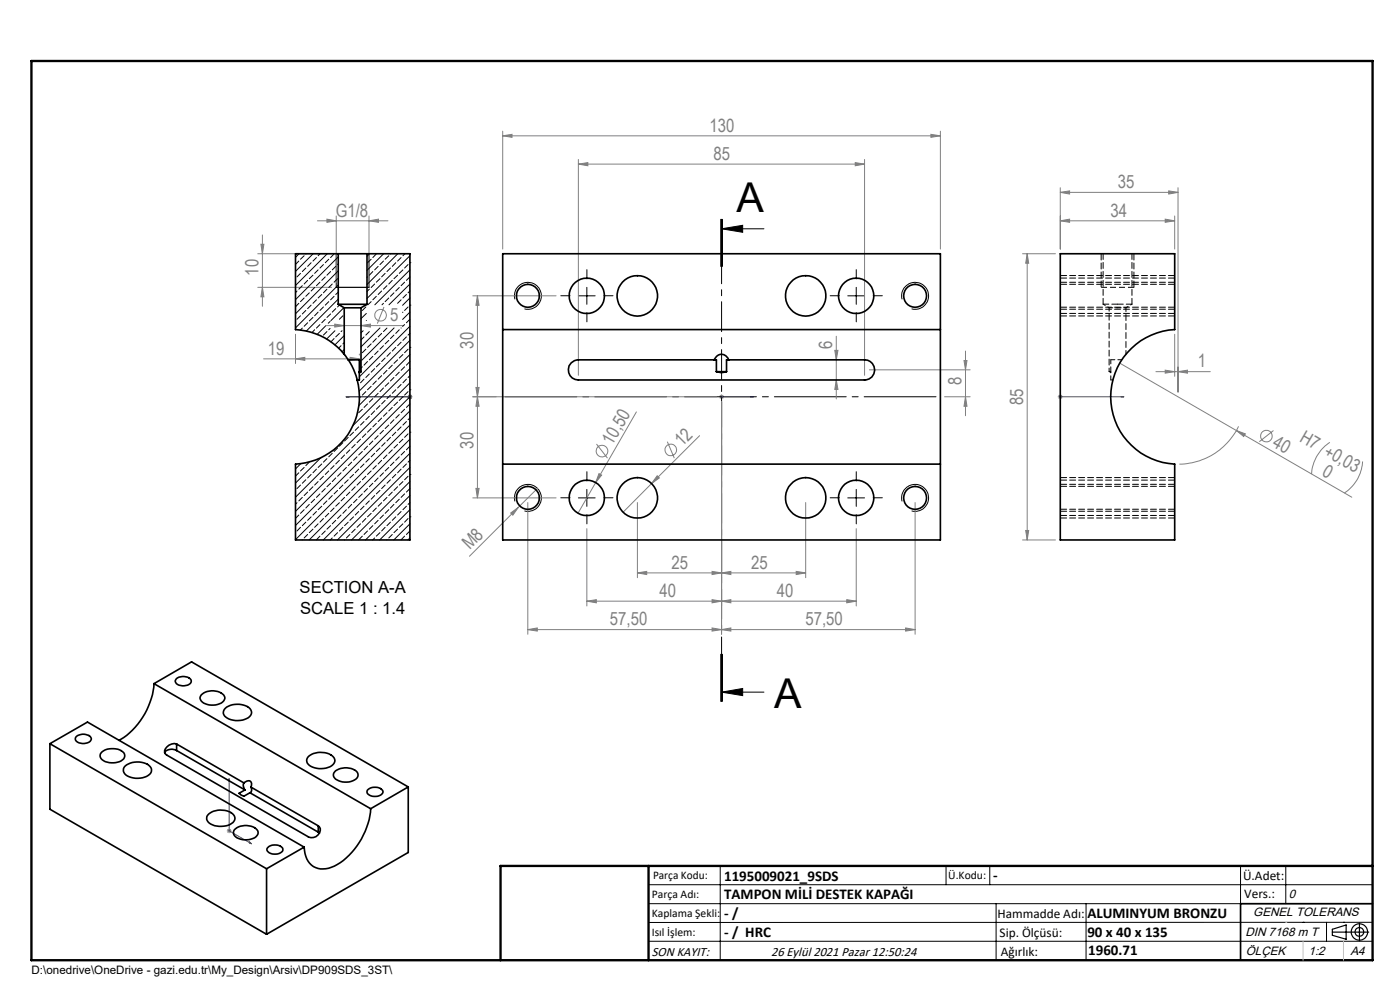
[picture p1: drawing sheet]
<svg xmlns="http://www.w3.org/2000/svg" width="297mm" height="210mm" viewBox="0 0 297 210" stroke-linecap="round" stroke-linejoin="round" font-family="sans-serif">
<g fill="none" stroke="#808080" stroke-width=".21">
<path d="M106.6 28.8l2-.3v.6zM106.6 27.8v25M106.6 28.8h92.9M122.7 34.8l2-.3v.7zM122.7 33.8v45.8M122.7 34.8h60.7M181.4 34.5l2 .3-2 .4zM183.4 33.8v45.8M197.5 28.5l2 .3-2 .3zM199.5 27.8v25M224.9 39.8v13M249.9 39.8v43.4"/>
<path d="M54.7 53.8h15.6M55.4 51.8h.6l-.3 2zM55.7 49.8v15.2M67.3 46.8h15M69.4 46.5l1.9 .3-1.9 .4zM71.3 45.8v14.2M78.3 46.8l2-.3v.7zM78.3 45.8v14.2M216.9 53.8h7M217.9 53.8v60.7M217.9 53.8l.3 2h-.6zM224.9 46.8l2-.3v.7z"/>
<path d="M224.9 40.8l2-.3v.7zM224.9 46.8h24.3M224.9 40.8h25M247.2 46.5l2 .3-2 .4zM247.9 40.5l2 .3-2 .4zM249.2 45.8v7M54.7 61h15.6M55.7 61l.3 2h-.6zM55.9 76.1h20.3M62.7 76.1l2-.3v.6zM62.7 70.9v6.2M69 69.1h16.4"/>
<path d="M71 68.7l2 .4-2 .3zM74.3 75.8l1.9 .3-1.9 .3zM76.2 75.1v.2M76.6 69.1l2-.4v.7zM81.5 65.1l-1.5 3.5M100.3 62.8h17.7M101.3 62.8v42.8M101.3 62.8l.3 2h-.6zM177.1 74.3h.7l-.4 2zM177.4 71.3v13.3M184.4 78.4h21.4M204.5 76.5h.6l-.3 1.9z"/>
<path d="M204.8 74.5v13.7M237.6 77l49.2 28.5M245.2 78.8h11.6M247.2 78.5l2 .3-2 .4zM249.2 70.9v8.9M249.9 78.8l2-.3v.7zM86.5 84.2h1M86.6 83.8l.7 .7M87 83.7v1M87.3 83.8l-.7 .7M100.3 84.2h51.7M101 82.2h.6l-.3 2z"/>
<path d="M101.3 84.2l.3 2h-.6zM126.5 94.2l2.4 3M135 87.4l-8.6 15M141.6 93.7l1.5 3.5M148.4 92.4l-10.2 10.2M152.6 84.2h1M152.7 83.8l.7 .7M153.1 85.2v49.3M153.1 83.7v1M153.4 83.8l-.7 .7M177.4 80.6l.4 2h-.7zM200.4 84.2h5.4"/>
<path d="M204.8 84.2l.3 2h-.6zM224.4 84.2h1M224.6 83.8l.7 .7M224.9 83.7v1M225.3 83.8l-.7 .7M262.3 91.3l1.9 .7-.4 .6zM262.7 90.4a14.1 14.1 0 0 1-12.5 8.1M270.2 91.3l-3 2.4M282.1 93.8a8.7 8.7 0 0 0-3.9 6.8M289.1 97.9a8.5 8.5 0 0 1-3.9 6.7M100.3 105.6h17.7M101 103.6h.6l-.3 2z"/>
<path d="M108.3 108.8l1.7-1.2-1.2 1.7zM110 107.6l-10.4 10.4M112 106.6v27.9M114 103.6l-4 4M124.5 112.1v16.4M126.4 102.4l-3.8 6.5M127.1 100.5l.5 .3-1.2 1.6zM135.2 106.6v15.9M138.2 102.6l-6 6M139.4 100.9l.5 .5-1.7 1.2zM170.9 106.6v15.9M181.6 112.1v16.4"/>
<path d="M194.1 106.6v27.9M216.9 114.5h7M217.6 112.5h.6l-.3 2zM112 133.6l2-.4v.7zM112 133.6h82.1M124.5 127.5l2-.3v.7zM124.5 127.5h57.1M135.2 121.5l2-.3v.7zM135.2 121.5h35.7M151.1 121.2l2 .3-2 .4zM151.1 127.2l2 .3-2 .4zM151.1 133.2l2 .4-2 .3z"/>
<path d="M153.1 121.5l1.9-.3v.7zM153.1 127.5l1.9-.3v.7zM153.1 133.6l1.9-.4v.7zM168.9 121.2l2 .3-2 .4zM179.6 127.2l2 .3-2 .4zM192.1 133.2l2 .4-2 .3zM48.1 176.2h1M48.3 175.9l.7 .7M48.6 175.7v1M49 175.9l-.7 .7"/>
<circle cx="80.8" cy="66.9" r="1.23"/>
<circle cx="127.7" cy="95.7" r="1.23"/>
<circle cx="142.3" cy="95.4" r="1.23"/>
<circle cx="268.7" cy="92.5" r="1.23"/>
</g>
<g fill="none" stroke="#000" stroke-width=".21">
<path d="M71.3 53.8v7.2M78.3 53.8v7.2M152.9 46.5v10M153.1 48.5l4.5-.7v1.5zM153.1 48.5h9M153.1 46.5v10M153.3 46.5v10M109.2 63.5a2.86 2.86 0 0 1 2.5-3.6 2.86 2.86 0 0 1 3.1 3.1 2.86 2.86 0 0 1-3.5 2.5M122.7 62.8h3.6M124.5 61v3.5M179.8 62.8h3.6M181.6 61v3.5"/>
<path d="M191.4 63.5a2.85 2.85 0 0 1 2.5-3.6 2.85 2.85 0 0 1 3.1 3.1 2.85 2.85 0 0 1-3.6 2.5M109.2 106.4a2.86 2.86 0 0 1 2.5-3.6 2.86 2.86 0 0 1 3.1 3 2.86 2.86 0 0 1-3.5 2.6M122.7 105.6h3.6M124.5 103.8v3.6M179.8 105.6h3.6M181.6 103.8v3.6M191.4 106.4a2.85 2.85 0 0 1 2.5-3.6 2.85 2.85 0 0 1 3.1 3.1 2.85 2.85 0 0 1-3.6 2.5M152.9 138.8v10M153.1 138.8v10M153.3 138.8v10zM153.1 146.8l4.5-.8v1.6zM153.1 146.8h9"/>
<path d="M137.6 187.7h153.6M137.6 191.7h153.6M137.6 199.7h153.6M152.8 183.7v20M200.7 183.7v4M210 183.7v4M211.3 191.7v12M230.4 191.7v12M263.2 183.7v20M272.8 183.7v8M276.4 195.6h.1M281.4 195.6v4.1"/>
<path d="M285 195.6h.1M291.2 195.6l-153.6 .1"/>
</g>
<g fill="none" stroke="#000" stroke-width=".25">
<path d="M71.3 61h7M282.6 197.7h7.8M282.6 197.1l3-.9v3l-3-.8zM288.4 195.8v3.8M106.2 203.7h185"/>
<circle cx="288.4" cy="197.7" r="1.74"/>
<circle cx="288.4" cy="197.7" r=".93"/>
</g>
<path d="M240.5 60.9h-6.9" fill="none" stroke="#000" stroke-width=".21" stroke-dasharray="1.3 .6" stroke-linecap="butt"/>
<g fill="none" stroke="#00f" stroke-width=".21">
<path d="M73.4 84.2h.7h-.7M73.4 84.2h13.6M86.8 84.2h.3zM87 84.2h.1M152.9 84.2h.3zM153.1 84.2h.1M153.1 84.2h6.7M159.8 84.2h-.7h.7M224.8 84.2h.3zM224.9 84.2h.1M224.9 84.2h13.5M238.4 84.2h-.6h.6"/>
<path d="M48.6 165.2v11l4.8 2.8M48.6 165.2l.1 .6-.2-.1zM52.9 178.6l.5 .4-.5-.2z"/>
</g>
<g fill="none" stroke="#000" stroke-width=".21" stroke-dasharray="15.2 1.3 1.3 1.3">
<path d="M124.5 59.2v-2M181.6 59.2v-2M120.9 62.7h-1.9M124.5 66.3v2M128.1 62.7h1.9M178.1 62.7h-2M181.6 66.3v2M185.2 62.7h2M120.9 105.6h-1.9M124.5 102v-1.9M124.5 109.2v1.9M128.1 105.6h1.9"/>
<path d="M178.1 105.6h-2M181.6 102v-1.9M181.6 109.2v1.9M185.2 105.6h2"/>
</g>
<path d="M233.6 53.8v7.1M249.2 59.9h-24.3M224.9 65.6h24.3M240.6 60.9v-7.1M224.9 108.4h24.3M249.2 102.7h-24.3" fill="none" stroke="#000" stroke-width=".21" stroke-dasharray="1.3 .6" stroke-dashoffset="-.1"/>
<path d="M240.6 60.9h-.1" fill="none" stroke="#000" stroke-width=".21" stroke-dasharray="1.3 .6"/>
<path d="M106.3 84.2h93.1" fill="none" stroke="#000" stroke-width=".21" stroke-dasharray="15.2 1.3 1.3 1.3" stroke-dashoffset="-.8"/>
<path d="M153.1 46.5v102.3" fill="none" stroke="#000" stroke-width=".21" stroke-dasharray="6.3 1.3 1.3 1.3" stroke-dashoffset="2.8"/>
<path d="M291.2 191.7h-28v12" fill="none" stroke="#000" stroke-width=".35"/>
<path d="M6.7 12.9h284.5v190.8h-284.5zM137.6 183.7v20M291.2 183.7h-185v20" fill="none" stroke="#000" stroke-width=".5"/>
<path d="M276.4 199.7v4M285 199.7v4" fill="none" stroke="#c0c0c0" stroke-width=".21"/>
<path d="M272.8 195.6h.1" fill="none" stroke="#c0c0c0" stroke-width=".25"/>
<path d="M153.1 48.5l4.5-.7v1.5zM153.1 146.8l4.5-.8v1.6z" fill="#000"/>
<g fill="#00f">
<path d="M159.1 84.2h.7zM152.9 84.2h.3z"/>
<path d="M52.9 178.6l.5 .4-.5-.2zM48.6 165.2l.1 .6-.2-.1zM86.8 84.2h.3zM73.4 84.2h.7zM86.8 84.2h.3zM73.4 84.2h.7z"/>
<path d="M224.8 84.2h.3zM237.8 84.2h.6z"/>
</g>
<g fill="#808080">
<path d="M139.4 100.9l.5 .5-1.7 1.2z"/>
<path d="M108.3 108.8l1.7-1.2-1.2 1.7z"/>
<path d="M127.1 100.5l.5 .3-1.2 1.6z"/>
<path d="M262.3 91.3l1.9 .7-.4 .6z"/>
<path d="M181.4 34.5l2 .3-2 .4zM122.7 34.8l2-.3v.7zM151.1 133.2l2 .4-2 .3zM112 133.6l2-.4v.7zM247.2 46.5l2 .3-2 .4zM224.9 46.8l2-.3v.7zM249.9 78.8l2-.3v.7zM247.2 78.5l2 .3-2 .4zM247.9 40.5l2 .3-2 .4zM224.9 40.8l2-.3v.7zM74.3 75.8l1.9 .3-1.9 .3zM62.7 76.1l2-.3v.6z"/>
<path d="M135.2 121.5l2-.3v.7zM151.1 121.2l2 .3-2 .4zM124.5 127.5l2-.3v.7zM151.1 127.2l2 .3-2 .4zM153.1 121.5l1.9-.3v.7zM168.9 121.2l2 .3-2 .4zM153.1 127.5l1.9-.3v.7zM179.6 127.2l2 .3-2 .4zM153.1 133.6l1.9-.4v.7zM192.1 133.2l2 .4-2 .3zM69.4 46.5l1.9 .3-1.9 .4zM78.3 46.8l2-.3v.7z"/>
<path d="M197.5 28.5l2 .3-2 .3zM106.6 28.8l2-.3v.6z"/>
<path d="M101 82.2h.6l-.3 2zM101.3 62.8l.3 2h-.6zM177.4 80.6l.4 2h-.7zM177.1 74.3h.7l-.4 2zM204.8 84.2l.3 2h-.6zM204.5 76.5h.6l-.3 1.9z"/>
<path d="M101.3 84.2l.3 2h-.6zM101 103.6h.6l-.3 2zM217.9 53.8l.3 2h-.6zM217.6 112.5h.6l-.3 2zM55.4 51.8h.6l-.3 2zM55.7 61l.3 2h-.6z"/>
<path d="M71 68.7l2 .4-2 .3zM76.6 69.1l2-.4v.7z"/>
</g>
<g fill="none" stroke="#000" stroke-width=".35">
<path d="M71.8 53.8h6.1M71.8 53.8h-9.1v16.1a14.1 14.1 0 0 1 10.3 5.3M71.8 53.8v10.7M77.9 53.8h9.1v60.7h-24.3v-16a14.3 14.3 0 0 0 13.1-17.9M77.9 53.8v10.7M224.9 53.8h24.3v16.1a14.3 14.3 0 0 0-13.6 14.3 14.3 14.3 0 0 0 13.6 14.3v16h-24.3zM71.8 64.5h6.1M71.8 64.5l1.2 .8M73 65.3h3.6M73 75.2l.9 1.1M73 65.3v9.9M73.9 76.3h2.3v2.5"/>
<path d="M73.9 76.3l.1 .2a13.7 13.7 0 0 1 1.8 4.1M76.2 78.8h.4M76.2 78.8v.2M76.2 79v1.6h-.4M76.6 78.8l-.4 .2M76.6 65.3v13.5M77.9 64.5l-1.3 .8M106.6 69.9v28.6M106.6 69.9v-16.1h92.9v16.1M106.6 69.9h92.9M151.5 76.3h-28.8a2.13 2.13 0 0 0-2.1 2.2 2.13 2.13 0 0 0 2.1 2.1h60.7a2.13 2.13 0 0 0 2.2-2.1 2.13 2.13 0 0 0-2.2-2.2h-28.8M151.5 76.3a1.59 1.59 0 0 1 1.6-1.2 1.59 1.59 0 0 1 1.5 1.2"/>
<path d="M151.5 76.3h.5v2.5M152 78.8h2.1M152 78.8a2.82 2.82 0 0 0 2.1 0M154.6 76.3h-.5v2.5M199.5 69.9v28.6M106.6 98.5v16h92.9v-16M106.6 98.5h92.9M10.6 157.8v13.9l46 26.5M10.6 157.8l46 26.5M10.6 157.8l8-4.6 45.9 26.5M16.2 156.2a2.2 2.2 0 0 1 3.2 .4 1.49 1.49 0 0 1-1.9 1.1l-1-.3a.72 .72 0 0 1-.3-1.2zM21.5 159.7a3.6 3.6 0 0 1 4.9 .2 1.41 1.41 0 0 1-1.4 1.8 3.4 3.4 0 0 1-3.7-1l-.1-.5z"/>
<path d="M32.7 145a15.6 15.6 0 0 1-7.4 12M32.7 145l45.9 26.5M32.7 145l7.9-4.6 46 26.5M37.4 144a2.2 2.2 0 0 1 3.2 .4 1.48 1.48 0 0 1-1.9 1.1l-.4-.1a.91 .91 0 0 1-.9-.4 .91 .91 0 0 1 0-1zM37.5 157.8a2.01 2.01 0 0 0-2.6 1.8l.4 .6 30.1 17.3a1.69 1.69 0 0 0 1.9-.2 1.69 1.69 0 0 0 .5-1.9l-.3-.2M37.5 159.2a1.97 1.97 0 0 0-2.6 .5M37.5 157.8l14.3 8.3M37.5 159.2l14.5 8.4M37.5 157.8v1.4M42.7 147.4a3.5 3.5 0 0 1 4.9 .3 1.44 1.44 0 0 1-1.4 1.7 3.3 3.3 0 0 1-3.7-1 .84 .84 0 0 1 .2-1zM47.8 150.2a4.3 4.3 0 0 1 5.3 .1 1.3 1.3 0 0 1-.8 2.1 4.1 4.1 0 0 1-4.8-.8l-.1-.5zM26.6 162.5a4.3 4.3 0 0 1 5.3 .1 1.3 1.3 0 0 1-.8 2.1 4.4 4.4 0 0 1-4.6-.6l-.3-.8z"/>
<path d="M44.3 172.7a4.1 4.1 0 0 1 5.4 .4 1.54 1.54 0 0 1-1.3 2 4.4 4.4 0 0 1-4.3-.8 1.16 1.16 0 0 1 .2-1.6zM49.7 176a3.5 3.5 0 0 1 5 .2 1.49 1.49 0 0 1-1.5 1.8 3.3 3.3 0 0 1-3.6-1l-.1-.5zM51.8 166.1l.1-.1a1.09 1.09 0 0 1 1.2-.3 .99 .99 0 0 1 .1 1.3M51.8 166.1a1.29 1.29 0 0 0 .2 1.5M52 167.6l-1.3 .7 1.1 .6 1.2-.7M53 168.2l14.5 8.3M53.2 167a.79 .79 0 0 1-.2 1.2M53.2 167l14.3 8.2M56.7 179.9a2.17 2.17 0 0 1 3.3 .2 1.48 1.48 0 0 1-1.9 1.1l-.7-.2-.5-.3a.57 .57 0 0 1-.2-.8zM64.5 179.7l-7.9 4.6M65.5 160.4a4.1 4.1 0 0 1 5.4 .4 1.5 1.5 0 0 1-1.3 2 4.1 4.1 0 0 1-4.4-1l-.1-.6zM67.5 176.5l.3 .2"/>
<path d="M67.5 175.2v1.3M71.2 163.5a3.6 3.6 0 0 1 4.7 .5 1.44 1.44 0 0 1-1.4 1.8 3.4 3.4 0 0 1-3.7-1 1.05 1.05 0 0 1 .4-1.3zM77.9 167.6a2.21 2.21 0 0 1 3.3 .2 1.49 1.49 0 0 1-1.9 1.1 1.14 1.14 0 0 1-1.4-1.3zM78.6 171.5a15.5 15.5 0 0 1-7.7 12.2 4.1 4.1 0 0 1-6.3-3.3l-.1-.7M86.6 166.9v13.9l-30 17.4M86.6 166.9l-8 4.6M56.6 184.3v13.9"/>
<circle cx="112" cy="62.7" r="2.43"/>
<circle cx="124.5" cy="62.8" r="3.7"/>
<circle cx="135.2" cy="62.8" r="4.3"/>
<circle cx="170.9" cy="62.8" r="4.3"/>
<circle cx="181.6" cy="62.8" r="3.7"/>
<circle cx="194.1" cy="62.7" r="2.43"/>
<circle cx="112" cy="105.6" r="2.43"/>
<circle cx="124.5" cy="105.6" r="3.7"/>
<circle cx="135.2" cy="105.6" r="4.3"/>
<circle cx="170.9" cy="105.6" r="4.3"/>
<circle cx="181.6" cy="105.6" r="3.7"/>
<circle cx="194.1" cy="105.6" r="2.43"/>
</g>
<path d="M235.6 76.3h2.4M235.6 76.3v4.3" fill="none" stroke="#000" stroke-width=".21" stroke-dasharray="1.3 .6" stroke-dashoffset=".4"/>
<path d="M234 53.8v10.7M235.3 78.8h.3M235.3 78.8l.3 .2M240.1 64.5v-10.7M235.6 80.6h.5" fill="none" stroke="#000" stroke-width=".21" stroke-dasharray="1.3 .6"/>
<path d="M234 64.5h3.1M237.1 64.5h3" fill="none" stroke="#000" stroke-width=".21" stroke-dasharray="1.3 .6" stroke-dashoffset=".1"/>
<path d="M237.1 65.3h-1.8M238.9 65.3h-1.8" fill="none" stroke="#000" stroke-width=".21" stroke-dasharray="1.3 .6" stroke-dashoffset=".9"/>
<path d="M249.2 59h-24.3M249.2 58.4h-24.3M224.9 65.2h24.3M224.9 66.5h24.3M224.9 67h24.3M249.2 60.3h-24.3M224.9 108h24.3M224.9 109.3h24.3M224.9 109.9h24.3M249.2 103.2h-24.3M249.2 101.8h-24.3M249.2 101.3h-24.3" fill="none" stroke="#000" stroke-width=".21" stroke-dasharray="1.3 .6" stroke-dashoffset="-.1"/>
<path d="M234 64.5l1.3 .8M238.9 65.3l1.2-.8" fill="none" stroke="#000" stroke-width=".21" stroke-dasharray="1.3 .6" stroke-dashoffset=".7"/>
<path d="M235.3 65.3v13.5M238.9 75.1v-9.8" fill="none" stroke="#000" stroke-width=".21" stroke-dasharray="1.3 .6" stroke-dashoffset=".5"/>
<g fill="none" stroke="#000" stroke-width=".21">
<path d="M63.4 55.4l-.7 .7M63.4 53.8l-.7 .8M63.7 58l-.7 .7M64.5 54.2l-.8 .8M64.9 56.9l-.8 .7M64.9 53.8v.1M65.3 59.5l-.8 .7M66 55.7l-.7 .8M66.4 58.4l-.8 .7M66.4 53.8l-3.7 3.8M67.1 54.6l-.7 .8M67.5 57.2l-.8 .8"/>
<path d="M67.9 59.9l-.8 .7M67.9 53.8l-.4 .4M68.6 56.1l-.7 .8M69 58.7l-.7 .8M69.4 53.8l-6.7 6.8M69.7 55l-.7 .7M70.1 57.6l-.7 .8M70.9 53.9l-.8 .7M71.2 56.5l-.7 .7M71.6 59.1l-.7 .8M71.8 54.5l-9.1 9.1M71.8 57.5l-9.1 9.1"/>
<path d="M71.8 56l-.2 .1M78 58.7l-.1 .1M78.4 53.8l-.5 .6M78.7 55l-.7 .7M79.1 57.6l-.7 .8M79.8 53.9l-.7 .7M80.2 56.5l-.7 .7M80.6 59.1l-.8 .8M81.4 55.4l-.8 .7M81.4 53.8l-3.5 3.6M81.7 58l-.7 .7M82.5 54.2l-.8 .8"/>
<path d="M82.8 56.9l-.7 .7M82.9 53.8l-.1 .1M83.2 59.5l-.7 .7M84 55.7l-.8 .8M84.3 58.4l-.7 .7M84.4 53.8l-6.5 6.6M85.1 54.6l-.8 .8M85.5 57.2l-.8 .8M85.8 59.9l-.7 .7M85.9 53.8l-.4 .4M86.6 56.1l-.8 .8M87 54.2l-9.1 9.1"/>
<path d="M87 58.7l-.8 .8M87 57.2l-7.5 7.5M87 55.7h.1M63 61.7l-.3 .4M63.4 64.3l-.7 .8M63.7 67l-.7 .7M64.1 60.6l-.7 .7M64.1 69.6l-.4 .4M64.5 63.2l-.8 .8M64.9 65.9l-.8 .7M65.3 68.5l-.8 .7M65.6 62.1l-.7 .8"/>
<path d="M66 64.7l-.7 .8M66.4 67.3l-.8 .8M66.7 61l-.7 .7M66.7 69.9l-.5 .6M67.1 63.6l-.7 .7M67.5 66.2l-.8 .8M67.9 68.9l-.8 .7M68.3 62.5l-.8 .7M68.6 65.1l-.7 .8M69 67.7l-.7 .8M69 69.2l-1.7 1.7M69.4 61.3l-.8 .8"/>
<path d="M69.4 70.3l-.8 .8M69.7 64l-.7 .7M70 68.2l-.4 .4M70 69.7l-.3 .2M70.1 66.6l-.7 .7M70.5 60.2l-.8 .8M70.9 62.9l-.8 .7M70.9 71.8l-.7 .7M71 70.2l-1.7 1.7M71.2 65.5l-.7 .7M71.8 60.5l-9.1 9.1M71.8 63.5l-6.8 6.7"/>
<path d="M71.8 62l-.6 .5M72 64.7l-.4 .4M72 70.7l-.8 .8M72.4 73.3l-.6 .6M72.6 70.2l-.2 .1M72.7 67l-.7 .7M73 65.3l-2.8 2.7M73 72.7l-.3 .2M73 71.2l-2 2M73 74.1l-.4 .5M76.9 77.8l-.3 .3M77 70.2l-.4 .4"/>
<path d="M77.2 71.5l-.6 .6M77.6 65.1l-.7 .8M77.6 74.1l-.7 .7M77.7 66.5l-1.1 1.1M77.7 68h.1M78 76.7l-.8 .8M78.4 61.3l-.5 .5M78.4 70.3l-.8 .8M78.4 79.3l-.8 .8M78.7 64l-.7 .7M78.7 72.9l-.7 .8M79.1 75.6l-.7 .7"/>
<path d="M79.5 60.2l-.8 .8M79.5 78.2l-.8 .7M79.8 62.9l-.7 .7M79.8 71.8l-.7 .8M80.2 74.5l-.7 .7M80.6 69.6l-4 4M80.6 77.1l-.8 .7M81 61.7l-.8 .8M81 70.7l-.8 .8M81 79.7l-.8 .7M81.4 64.3l-.4 .4M81.4 73.3l-.8 .8"/>
<path d="M81.7 75.9l-.7 .8M82.1 60.6l-.7 .7M82.1 69.6l-.7 .7M82.1 78.6l-.7 .7M82.5 63.2l-.8 .8M82.5 72.2l-.8 .7M82.8 74.8l-.7 .8M83.2 77.5l-.7 .7M83.6 62.1l-.8 .8M83.6 71.1l-.8 .7M83.6 69.6l-6.9 6.8M84 73.7l-.8 .8"/>
<path d="M84.3 76.3l-.7 .8M84.7 61l-.7 .7M84.7 69.9l-.7 .8M84.7 78.9l-.7 .8M85.1 63.6l-.8 .7M85.1 69.6h.1M85.1 72.6l-.8 .7M85.5 66.2l-.1 .1M85.5 75.2l-.8 .7M85.8 77.8l-.7 .8M85.8 68.9l-.4 .3M86.2 62.5l-.7 .7"/>
<path d="M86.2 71.5l-.7 .7M86.6 65.1l-.8 .8M86.6 74.1l-.8 .7M87 63.2l-1.6 1.6M87 66.2l-1.6 1.6M87 69.2l-10.8 10.7M87 72.2l-10.8 10.8M87 75.2l-10.9 10.8M87 78.2l-12.1 12.1M87 61.7l-.4 .4M87 67.7l-.8 .8M87 70.7l-.4 .4"/>
<path d="M87 76.7l-.8 .8M87 79.7l-.4 .4M87 60.2l-4.5 4.5M87 64.7h.1M87 73.7h.1M63.8 98.3l-1.1 1.2M64.5 99.2l-.8 .7M65.6 98l-.7 .8M67.1 99.5l-.7 .8M68.1 97.1l-5.4 5.4M68.3 98.4l-.8 .8M69.4 97.3l-.8 .7"/>
<path d="M69.7 99.9l-.7 .7M70.5 96.2l-.8 .7M70.9 98.8l-.8 .7M71.6 95l-.7 .8M72 97.6l-.8 .8M72.7 93.9l-.7 .7M73.1 96.5l-.7 .8M73.5 99.2l-.8 .7M73.9 92.8l-.8 .7M74.2 95.4l-.7 .8M74.6 98l-.7 .8M75 91.7l-.8 .7"/>
<path d="M75.4 94.3l-.8 .7M75.7 96.9l-.7 .7M76.1 81.6l-.1 .1M76.1 90.5l-.7 .8M76.1 99.5l-.7 .8M76.5 84.2l-.3 .2M76.5 93.2l-.8 .7M76.9 86.8l-.8 .8M76.9 95.8l-.8 .7M77.2 80.4l-.7 .8M77.2 89.4l-.7 .8M77.2 98.4l-.7 .8"/>
<path d="M77.6 83.1l-.7 .7M77.6 92l-.7 .8M78 85.7l-.8 .7M78 94.6l-.8 .8M78.4 88.3l-.8 .7M78.4 97.3l-.8 .7M78.7 81.9l-.7 .8M78.7 90.9l-.7 .8M78.7 99.9l-.7 .7M79.1 84.6l-.7 .7M79.1 93.5l-.7 .8M79.5 87.2l-.8 .7"/>
<path d="M79.5 96.2l-.8 .7M79.8 80.8l-.7 .8M79.8 89.8l-.7 .7M79.8 98.8l-.7 .7M80.2 83.4l-.7 .8M80.2 92.4l-.7 .8M80.6 86l-.8 .8M80.6 95l-.8 .8M81 88.7l-.8 .7M81 97.6l-.8 .8M81.4 82.3l-.8 .8M81.4 91.3l-.8 .7"/>
<path d="M81.7 84.9l-.7 .8M81.7 93.9l-.7 .7M82.1 87.6l-.7 .7M82.1 96.5l-.7 .8M82.5 81.2l-.8 .7M82.5 90.2l-.8 .7M82.5 99.2l-.8 .7M82.8 83.8l-.7 .8M82.8 92.8l-.7 .7M83.2 86.4l-.7 .8M83.2 95.4l-.7 .8M83.6 80.1l-.8 .7"/>
<path d="M83.6 89l-.8 .8M83.6 98l-.8 .8M84 82.7l-.8 .7M84 91.7l-.8 .7M84.3 85.3l-.7 .7M84.3 94.3l-.7 .7M84.7 87.9l-.7 .8M84.7 96.9l-.7 .7M85.1 81.6l-.8 .7M85.1 90.5l-.8 .8M85.1 99.5l-.8 .8M85.5 84.2l-.8 .7"/>
<path d="M85.5 93.2l-.8 .7M85.8 86.8l-.7 .8M85.8 95.8l-.7 .7M86.2 80.4l-.7 .8M86.2 89.4l-.7 .8M86.2 98.4l-.7 .8M86.6 83.1l-.8 .7M86.6 92l-.8 .8M87 81.2l-24.3 24.3M87 84.2l-24.3 24.3M87 87.2l-24.3 24.3M87 90.2l-24.3 24.3"/>
<path d="M87 93.2l-21.4 21.3M87 96.2l-18.4 18.3M87 99.2l-15.4 15.3M87 85.7l-.8 .7M87 88.7l-.4 .3M87 94.6l-.8 .8M87 97.6l-.4 .4M87 82.7h.1M87 91.7h.1M63 106.6l-.3 .4M63.4 100.3l-.7 .7M63.4 109.2l-.7 .8"/>
<path d="M63.7 102.9l-.7 .7M63.7 111.9l-.7 .7M64.1 105.5l-.7 .7M64.1 114.5h.1M64.5 108.1l-.8 .8M64.9 101.8l-.8 .7M64.9 110.8l-.8 .7M65.3 104.4l-.8 .7M65.3 113.4l-.8 .7M65.6 107l-.7 .8M66 100.6l-.7 .8M66 109.6l-.7 .8"/>
<path d="M66.4 103.2l-.8 .8M66.4 112.2l-.8 .8M66.7 105.9l-.7 .7M67.1 108.5l-.7 .7M67.5 102.2l-.8 .7M67.5 111.1l-.8 .8M67.9 104.8l-.8 .7M67.9 113.7l-.8 .8M68.3 107.4l-.8 .7M68.6 101l-.7 .8M68.6 110l-.7 .8M69 103.6l-.7 .8"/>
<path d="M69 112.6l-.7 .8M69.4 106.2l-.8 .8M69.7 108.9l-.7 .7M70.1 102.5l-.7 .7M70.1 111.5l-.7 .7M70.5 105.1l-.8 .8M70.5 114.1l-.4 .4M70.9 107.8l-.8 .7M71.2 101.4l-.7 .8M71.2 110.4l-.7 .7M71.6 104l-.7 .8M71.6 113l-.7 .7"/>
<path d="M72 106.6l-.8 .8M72.4 100.3l-.8 .7M72.4 109.2l-.8 .8M72.7 102.9l-.7 .7M72.7 111.9l-.7 .7M73.1 105.5l-.7 .7M73.1 114.5h.1M73.5 108.1l-.8 .8M73.9 101.8l-.8 .7M73.9 110.8l-.8 .7M74.2 104.4l-.7 .7M74.2 113.4l-.7 .7"/>
<path d="M74.6 107l-.7 .8M75 100.6l-.8 .8M75 109.6l-.8 .8M75.4 103.2l-.8 .8M75.4 112.2l-.8 .8M75.7 105.9l-.7 .7M76.1 108.5l-.7 .7M76.5 102.2l-.8 .7M76.5 111.1l-.8 .8M76.9 104.8l-.8 .7M76.9 113.7l-.8 .8M77.2 107.4l-.7 .7"/>
<path d="M77.6 101l-.7 .8M77.6 110l-.7 .8M78 103.6l-.8 .8M78 112.6l-.8 .8M78.4 106.2l-.8 .8M78.7 108.9l-.7 .7M79.1 102.5l-.7 .7M79.1 111.5l-.7 .7M79.5 105.1l-.8 .8M79.5 114.1l-.4 .4M79.8 107.8l-.7 .7M80.2 101.4l-.7 .8"/>
<path d="M80.2 110.4l-.7 .7M80.6 104l-.8 .8M80.6 113l-.8 .7M81 106.6l-.8 .8M81.4 100.3l-.8 .7M81.4 109.2l-.8 .8M81.7 102.9l-.7 .7M81.7 111.9l-.7 .7M82.1 105.5l-.7 .7M82.1 114.5h.1M82.5 108.1l-.8 .8M82.8 101.8l-.7 .7"/>
<path d="M82.8 110.8l-.7 .7M83.2 104.4l-.7 .7M83.2 113.4l-.7 .7M83.6 107l-.8 .8M84 100.6l-.8 .8M84 109.6l-.8 .8M84.3 103.2l-.7 .8M84.3 112.2l-.7 .8M84.7 105.9l-.7 .7M85.1 108.5l-.8 .7M85.5 102.2l-.8 .7M85.5 111.1l-.8 .8"/>
<path d="M85.8 104.8l-.7 .7M85.8 113.7l-.7 .8M86.2 107.4l-.7 .7M86.6 101l-.8 .8M86.6 110l-.8 .8M87 102.2l-12.4 12.3M87 105.1l-9.5 9.4M87 108.1l-6.5 6.4M87 111.1l-3.5 3.4M87 114.1l-.5 .4M87 103.6l-.8 .8M87 106.6l-.4 .4"/>
<path d="M87 112.6l-.8 .8M87 100.6h.1M87 109.6h.1"/>
</g>
<g font-size="8.7">
<text x="156.2" y="45">A</text>
<text x="164.2" y="150.2">A</text>
</g>
<g font-size="3.9" fill="#808080">
<text x="150.5" y="27.9">130</text>
<text x="151.4" y="33.9">85</text>
<text x="237.1" y="39.9">35</text>
<text x="71.2" y="45.9">G1/8</text>
<text x="235.6" y="45.9">34</text>
<text x="54.8" y="58.5" transform="rotate(-90 54.8 58.5)">10</text>
<text x="82.8" y="68.2">5</text>
<text x="56.8" y="75.2">19</text>
<text x="100.4" y="74" transform="rotate(-90 100.4 74)">30</text>
<text x="176.6" y="74" transform="rotate(-90 176.6 74)">6</text>
<text x="254.1" y="77.9">1</text>
<text x="204" y="81.8" transform="rotate(-90 204 81.8)">8</text>
<text x="217.1" y="86" transform="rotate(-90 217.1 86)">85</text>
<text x="100.4" y="95.2" transform="rotate(-90 100.4 95.2)">30</text>
<text x="129.9" y="94.6" transform="rotate(-60 129.9 94.6)">10,50</text>
<text x="144.7" y="94.9" transform="rotate(-45 144.7 94.9)">12</text>
<text x="269.8" y="94.7" transform="rotate(30 269.8 94.7)">40</text>
<text x="275.5" y="93.5" transform="rotate(30 275.5 93.5)">H7 +0,03</text>
<text x="280.3" y="100.7" transform="rotate(30 280.3 100.7)">0</text>
<text x="99.6" y="116.8" transform="rotate(-45 99.6 116.8)">M8</text>
<text x="142.4" y="120.7">25</text>
<text x="159.3" y="120.7">25</text>
<text x="139.9" y="126.6">40</text>
<text x="164.8" y="126.6">40</text>
<text x="129.4" y="132.7">57,50</text>
<text x="170.9" y="132.7">57,50</text>
</g>
<g font-size="3.5">
<text x="63.6" y="125.7">SECTION A-A</text>
<text x="63.7" y="130.2">SCALE 1 : 1.4</text>
</g>
<g font-size="3.2">
<text x="153.6" y="186.8">1195009021_9SDS</text>
<text x="153.6" y="190.8">TAMPON MİLİ DESTEK KAPAĞI</text>
<text x="210.7" y="186.6">-</text>
<text x="153.6" y="194.8">- /</text>
<text x="230.7" y="194.8">ALUMINYUM BRONZU</text>
<text x="153.6" y="198.8">- / HRC</text>
<text x="230.7" y="198.7">90 x 40 x 135</text>
<text x="230.8" y="202.6">1960.71</text>
</g>
<g font-size="2.8">
<text x="263.7" y="186.7">Ü.Adet:</text>
<text x="263.9" y="190.5">Vers.:</text>
<text x="211.6" y="194.8">Hammadde Adı:</text>
<text x="138.3" y="202.8">SON KAYIT:</text>
<text x="163.6" y="202.8">26 Eylül 2021 Pazar 12:50:24</text>
<text x="212.1" y="198.7">Sip. Ölçüsü:</text>
<text x="212.3" y="202.7">Ağırlık:</text>
</g>
<g font-size="2.6">
<text x="273.4" y="190.4">0</text>
<text x="265.9" y="194.4">GENEL TOLERANS</text>
<text x="264.2" y="198.5">DIN 7168 m T</text>
<text x="264.3" y="202.6">ÖLÇEK</text>
<text x="277.6" y="202.6">1:2</text>
<text x="286.5" y="202.6">A4</text>
</g>
<g font-size="2.5">
<text x="138.3" y="190.5">Parça Adı:</text>
<text x="138.5" y="186.5">Parça Kodu:</text>
<text x="201.2" y="186.5">Ü.Kodu:</text>
<text x="138.3" y="194.5">Kaplama Şekli:</text>
<text x="138.3" y="198.6">Isıl İşlem:</text>
<text x="6.7" y="206.7">D:\onedrive\OneDrive - gazi.edu.tr\My_Design\Arsiv\DP909SDS_3ST\</text>
</g>
</svg>
